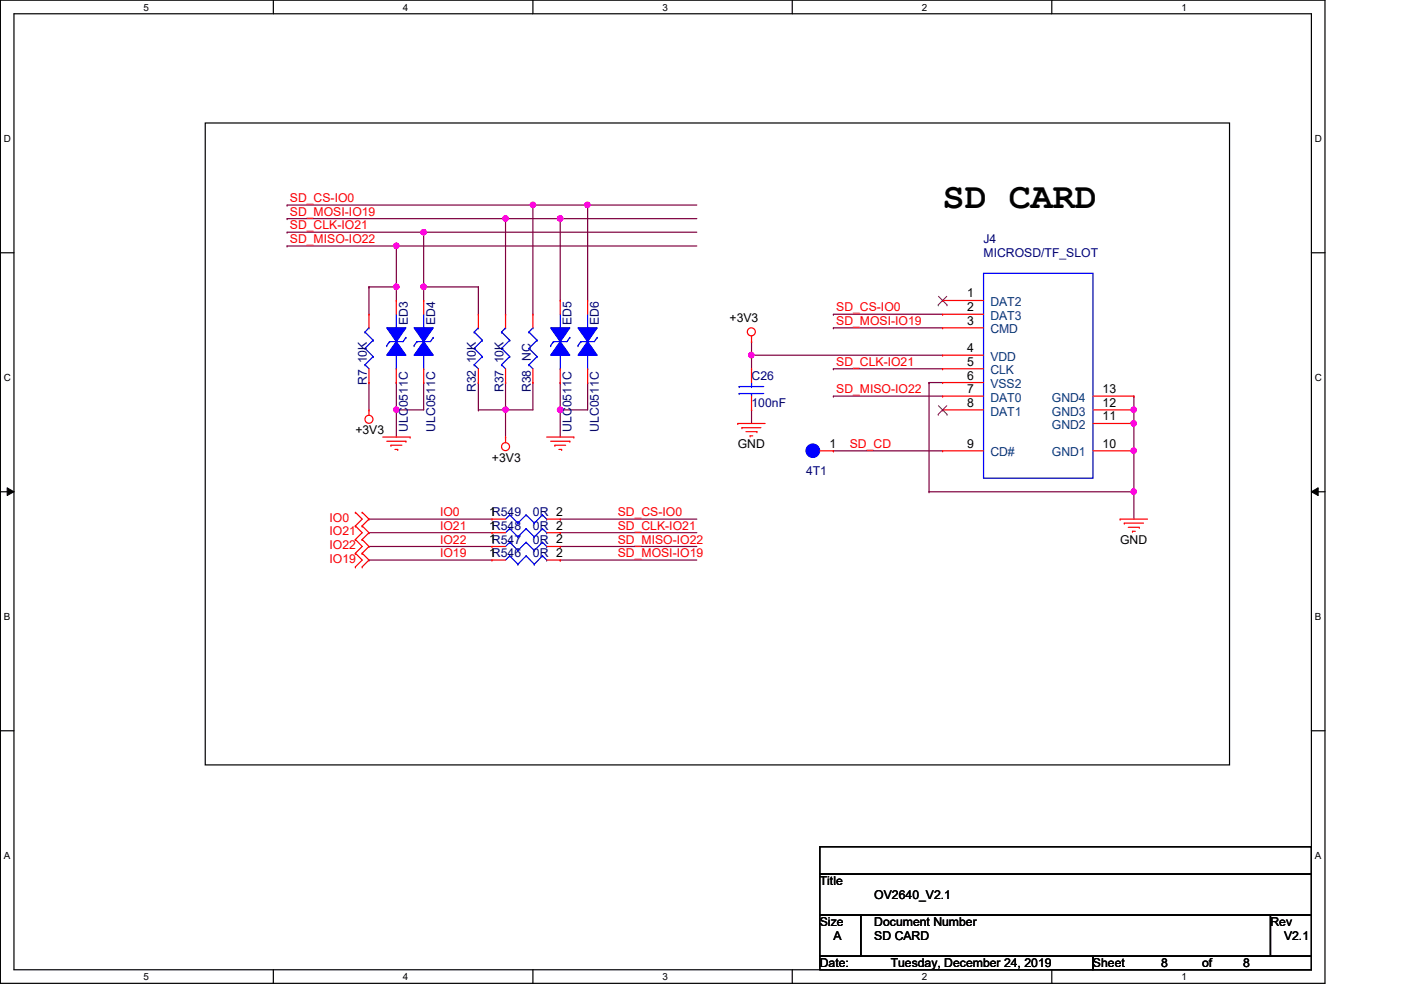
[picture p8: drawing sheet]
<svg xmlns="http://www.w3.org/2000/svg" width="297mm" height="210mm" viewBox="0 0 297 210" stroke-linecap="round" stroke-linejoin="round" font-family="sans-serif">
<path d="M.1 0h280.8v208.5h-280.8zM3 2.9h275v202.7h-275z" fill="none" stroke="#000" stroke-width=".25"/>
<g fill="#fff">
<path d="M30.4 .3h1.2v2.4h-1.2z"/>
<path d="M30.4 205.9h1.2v2.3h-1.2z"/>
</g>
<path d="M58 0v2.9M58 205.6v2.9" fill="none" stroke="#000" stroke-width=".25"/>
<g fill="#fff">
<path d="M85.4 .3h1.2v2.4h-1.2z"/>
<path d="M85.4 205.9h1.2v2.3h-1.2z"/>
</g>
<path d="M113 0v2.9M113 205.6v2.9" fill="none" stroke="#000" stroke-width=".25"/>
<g fill="#fff">
<path d="M140.5 .3h1.1v2.4h-1.1z"/>
<path d="M140.5 205.9h1.1v2.3h-1.1z"/>
</g>
<path d="M168 0v2.9M168 205.6v2.9" fill="none" stroke="#000" stroke-width=".25"/>
<g fill="#fff">
<path d="M195.4 .3h1.2v2.4h-1.2z"/>
<path d="M195.4 205.9h1.2v2.3h-1.2z"/>
</g>
<path d="M223 0v2.9M223 205.6v2.9" fill="none" stroke="#000" stroke-width=".25"/>
<g fill="#fff">
<path d="M250.5 .3h1.1v2.4h-1.1z"/>
<path d="M250.5 205.9h1.1v2.3h-1.1z"/>
<path d="M.8 28.2h1.5v2.4h-1.5z"/>
<path d="M278.8 28.2h1.4v2.4h-1.4z"/>
<path d="M.8 78.9h1.5v2.3h-1.5z"/>
<path d="M278.8 78.9h1.4v2.3h-1.4z"/>
</g>
<path d="M.1 53.6h2.9M278 53.6h2.9" fill="none" stroke="#000" stroke-width=".25"/>
<g fill="#fff">
<path d="M.8 129.6h1.4v2.3h-1.4z"/>
<path d="M278.8 129.6h1.3v2.3h-1.3z"/>
</g>
<path d="M.1 104.3h2.9M278 104.3h2.9" fill="none" stroke="#000" stroke-width=".25"/>
<path d="M1.5 103.4l1.5 .9-1.5 .8zM278 104.3l1.5-.9v1.7z" fill="#000"/>
<path d="M1.5 103.4l1.5 .9-1.5 .8zM278 104.3l1.5-.9v1.7z" fill="none" stroke="#000" stroke-width=".21"/>
<g fill="#fff">
<path d="M.8 180.3h1.4v2.3h-1.4z"/>
<path d="M278.8 180.3h1.3v2.3h-1.3z"/>
</g>
<path d="M43.5 26.1h217.2v136.1h-217.2zM.1 154.9h2.9M278 154.9h2.9" fill="none" stroke="#000" stroke-width=".25"/>
<g fill="none" stroke="#7f003f" stroke-width=".25">
<path d="M84 52.2h.1M84 52.2v8.6h-5.8M89.8 49.2h.1M89.8 49.2v11.6M107.2 46.4h.1M107.2 46.4v20.2M113 43.5h.1M113 43.5v23.1M78.2 60.8h.1M78.2 60.8v5.8M89.8 60.8h.1M89.8 60.8h11.6"/>
<path d="M101.4 60.8h.1M101.4 60.8v5.8M78.2 81.1h.1M78.2 81.1v5.8M84 81.1h.1M84 81.1v5.8M101.4 81.1h.1M101.4 81.1v5.8M107.2 86.9h.1M107.2 86.9v5.8M113 81.1h.1M113 81.1v5.8h-5.8"/>
<path d="M118.8 81.1h.1M118.8 81.1v5.8"/>
</g>
<circle cx="107.2" cy="86.9" r=".56" fill="#f0f"/>
<circle cx="107.2" cy="86.9" r=".56" fill="none" stroke="#f0f" stroke-width=".25"/>
<path d="M107.2 46.4h.1M107.2 46.4h11.6M118.8 46.4h.1M118.8 46.4v17.3M124.6 43.5h.1M124.6 43.5v20.2" fill="none" stroke="#7f003f" stroke-width=".25"/>
<circle cx="124.5" cy="43.4" r=".56" fill="#f0f"/>
<circle cx="124.5" cy="43.4" r=".56" fill="none" stroke="#f0f" stroke-width=".25"/>
<path d="M113 43.5h.1M113 43.5h11.6M118.8 86.9h.1M118.8 86.9v5.8" fill="none" stroke="#7f003f" stroke-width=".25"/>
<circle cx="118.8" cy="86.9" r=".56" fill="#f0f"/>
<circle cx="118.8" cy="86.9" r=".56" fill="none" stroke="#f0f" stroke-width=".25"/>
<path d="M84 86.9h.1M84 86.9v5.8" fill="none" stroke="#7f003f" stroke-width=".25"/>
<circle cx="84" cy="86.9" r=".56" fill="#f0f"/>
<circle cx="84" cy="86.9" r=".56" fill="none" stroke="#f0f" stroke-width=".25"/>
<path d="M118.8 46.4h.1M118.8 46.4h28.9M124.6 43.5h.1M124.6 43.5h23.1M84 86.9h.1M89.8 81.1h.1M89.8 81.1v5.8h-5.8M118.8 86.9h.1M124.6 81.1h.1M124.6 81.1v5.8h-5.8" fill="none" stroke="#7f003f" stroke-width=".25"/>
<circle cx="118.8" cy="46.3" r=".57" fill="#f0f"/>
<circle cx="118.8" cy="46.3" r=".57" fill="none" stroke="#f0f" stroke-width=".25"/>
<path d="M89.8 49.2h.1M89.8 49.2h57.9" fill="none" stroke="#7f003f" stroke-width=".25"/>
<circle cx="89.8" cy="49.2" r=".56" fill="#f0f"/>
<circle cx="89.8" cy="49.2" r=".56" fill="none" stroke="#f0f" stroke-width=".25"/>
<path d="M84 52.2h.1M84 52.2h63.7" fill="none" stroke="#7f003f" stroke-width=".25"/>
<circle cx="84" cy="52.1" r=".56" fill="#f0f"/>
<circle cx="84" cy="52.1" r=".56" fill="none" stroke="#f0f" stroke-width=".25"/>
<path d="M84 60.8h.1M84 60.8v2.9" fill="none" stroke="#7f003f" stroke-width=".25"/>
<circle cx="84" cy="60.8" r=".56" fill="#f0f"/>
<circle cx="84" cy="60.8" r=".56" fill="none" stroke="#f0f" stroke-width=".25"/>
<path d="M89.8 60.8h.1M89.8 60.8v2.9" fill="none" stroke="#7f003f" stroke-width=".25"/>
<circle cx="89.8" cy="60.8" r=".57" fill="#f0f"/>
<circle cx="89.8" cy="60.8" r=".57" fill="none" stroke="#f0f" stroke-width=".25"/>
<path d="M159.3 75.3h.1M159.3 75.3h40.6M101.4 86.9h.1M107.2 81.1h.1M107.2 81.1v5.8h-5.8" fill="none" stroke="#7f003f" stroke-width=".25"/>
<circle cx="159.3" cy="75.3" r=".56" fill="#f0f"/>
<circle cx="159.3" cy="75.3" r=".56" fill="none" stroke="#f0f" stroke-width=".25"/>
<path d="M159.3 72.4h.1M159.3 72.4v2.9M176.7 95.6h.1M176.7 95.6h23.2M197 81.1h.1M197 81.1h2.9M197 81.1v23.2M240.4 95.6h.1M240.4 95.6v8.7h-43.4M197 104.3h.1" fill="none" stroke="#7f003f" stroke-width=".25"/>
<circle cx="240.4" cy="104.2" r=".56" fill="#f0f"/>
<circle cx="240.4" cy="104.2" r=".56" fill="none" stroke="#f0f" stroke-width=".25"/>
<circle cx="240.4" cy="95.5" r=".56" fill="#f0f"/>
<circle cx="240.4" cy="95.5" r=".56" fill="none" stroke="#f0f" stroke-width=".25"/>
<path d="M240.4 84h.1M240.4 86.9h.1M240.4 84v5.8" fill="none" stroke="#7f003f" stroke-width=".25"/>
<circle cx="240.4" cy="86.9" r=".56" fill="#f0f"/>
<circle cx="240.4" cy="86.9" r=".56" fill="none" stroke="#f0f" stroke-width=".25"/>
<path d="M240.4 89.8h.1M240.4 89.8v5.8" fill="none" stroke="#7f003f" stroke-width=".25"/>
<circle cx="240.4" cy="89.8" r=".56" fill="#f0f"/>
<circle cx="240.4" cy="89.8" r=".56" fill="none" stroke="#f0f" stroke-width=".25"/>
<g fill="none" stroke="#7f003f" stroke-width=".25">
<path d="M60.9 43.5h.1M60.9 43.5h52.1M159.3 75.3h.1M159.3 75.3v2.9M176.7 66.6h.1M176.7 69.5h.1M176.7 78.2h.1M176.7 66.6h23.2M176.7 69.5h23.2M176.7 78.2h23.2M159.3 86.9h.1M159.3 86.9v2.9"/>
<path d="M176.7 84h.1M176.7 84h23.2M78.2 112.9h.1M78.2 115.9h.1M78.2 110.1h.1M78.2 118.7h.1M78.2 112.9h26.1M78.2 115.9h26.1M78.2 110.1h26.1M78.2 118.7h26.1M118.8 110.1h.1M118.8 112.9h.1"/>
<path d="M118.8 115.9h.1M118.8 118.7h.1M118.8 112.9h28.9M118.8 115.9h28.9M118.8 110.1h28.9M118.8 118.7h28.9M240.4 104.3h.1M240.4 104.3v5.8"/>
</g>
<circle cx="113" cy="43.4" r=".56" fill="#f0f"/>
<circle cx="113" cy="43.4" r=".56" fill="none" stroke="#f0f" stroke-width=".25"/>
<path d="M60.9 46.4h.1M60.9 46.4h46.3" fill="none" stroke="#7f003f" stroke-width=".25"/>
<circle cx="107.2" cy="46.3" r=".56" fill="#f0f"/>
<circle cx="107.2" cy="46.3" r=".56" fill="none" stroke="#f0f" stroke-width=".25"/>
<path d="M60.9 49.2h.1M60.9 52.2h.1M60.9 49.2h28.9M60.9 52.2h23.1" fill="none" stroke="#7f003f" stroke-width=".25"/>
<g fill="none" stroke="#f00" stroke-width=".25">
<path d="M159.3 72.4h.1M159.3 71.2v1.2M78.2 86.9h.1M78.2 86.9v1.2M81.1 92.7h5.8M82 93.6h4.1M82.9 94.4h.1M82.9 94.4h2.3M83.7 95.3h.6M84.3 95.3h.1M86.1 93.6h.1M86.9 92.7h.1"/>
<path d="M107.2 92.7h.1M107.2 92.7v1.2M115.9 92.7h5.8M116.8 93.6h4M117.6 94.4h.1M117.6 94.4h2.3M118.5 95.3h.6M119.1 95.3h.1M120.8 93.6h.1M121.7 92.7h.1M156.4 89.8h.1M156.4 89.8h5.8"/>
<path d="M157.3 90.7h.1M157.3 90.7h4M158.2 91.5h2.3M159 92.4h.1M159 92.4h.6M160.5 91.5h.1M75.3 108.6h.1M75.3 111.5h.1M75.3 114.4h.1M75.3 117.3h.1M75.3 108.6l1.5 1.5-1.5 1.4M75.3 111.5l1.5 1.4-1.5 1.5"/>
<path d="M75.3 114.4l1.5 1.5-1.5 1.4M75.3 117.3l1.5 1.4-1.5 1.5M76.8 111.5h.1M76.8 108.6h.1M76.8 114.4h.1M76.8 117.3h.1M76.8 108.6l1.4 1.5-1.4 1.4M76.8 111.5l1.4 1.4-1.4 1.5M76.8 114.4l1.4 1.5-1.4 1.4M76.8 117.3l1.4 1.4-1.4 1.5M237.5 110.1h.1M237.5 110.1h5.8"/>
<path d="M238.4 110.9h.1M238.4 110.9h4M239.2 111.8h2.4M240.1 112.6h.1M240.1 112.6h.6M241.6 111.8h.1M75.3 120.2h.1M76.8 120.2h.1"/>
<circle cx="159.3" cy="70.4" r=".85"/>
<circle cx="78.2" cy="88.9" r=".85"/>
<circle cx="107.2" cy="94.7" r=".85"/>
</g>
<path d="M173.8 179.5h104.2v5.8h-104.2zM173.8 185.3h104.2v8.7h-104.2zM173.8 194h8.7v8.7h-8.7zM182.5 194h86.9v8.7h-86.9zM269.4 194h8.6v8.7h-8.6zM173.8 202.7h57.9v2.9h-57.9zM231.7 202.7h46.3v2.9h-46.3z" fill="none" stroke="#000" stroke-width=".25"/>
<path d="M82.6 72.4h.1M82.6 72.4h2.9M84 69.5h.1M84 78.2h.1M84 66.6v2.9M84 75.3v2.9" fill="none" stroke="#00f" stroke-width=".25"/>
<path d="M82 69.5h4.1l-2.1 2.9z" fill-rule="evenodd" fill="#00f"/>
<path d="M82 69.5h4.1l-2.1 2.9zM82 73.3h.1M82.6 72.4l-.6 .9M86.1 71.5h.1M86.1 71.5l-.6 .9" fill="none" stroke="#00f" stroke-width=".25"/>
<path d="M84 72.4l2.1 2.9h-4.1z" fill-rule="evenodd" fill="#00f"/>
<path d="M208.5 58h23.2v43.4h-23.2zM84 72.4l2.1 2.9h-4.1zM88.4 72.4h.1M88.4 72.4h2.9M89.8 69.5h.1M89.8 78.2h.1M89.8 66.6v2.9M89.8 75.3v2.9" fill="none" stroke="#00f" stroke-width=".25"/>
<g fill="none" stroke="#f00" stroke-width=".25">
<path d="M84 63.7h.1M84 63.7v2.9M84 78.2v2.9M199.9 66.6h.1M199.9 69.5h.1M199.9 75.3h.1M199.9 78.2h.1M199.9 63.7h.1M199.9 66.6h8.6M199.9 69.5h8.6M199.9 75.3h8.6M199.9 78.2h8.6"/>
<path d="M199.9 63.7h8.6M84 81.1h.1M199.9 81.1h.1M199.9 84h.1M199.9 86.9h.1M199.9 95.6h.1M199.9 81.1h8.6M199.9 84h8.6M199.9 86.9h8.6M199.9 95.6h8.6M231.7 84h8.7M231.7 86.9h8.7"/>
<path d="M231.7 95.6h8.7M231.7 89.8h8.7M240.4 95.6h.1M240.4 89.8h.1M240.4 86.9h.1M240.4 84h.1"/>
</g>
<path d="M198.9 64.6h.1M199 62.8l1.8 1.8M200.7 62.8l-1.8 1.8M200.8 64.6h.1M198.9 87.8h.1M199 86l1.8 1.8M200.7 86l-1.8 1.8M200.8 87.8h.1" fill="none" stroke="#7f3f00" stroke-width=".21"/>
<path d="M87.8 69.5h4.1l-2.1 2.9z" fill-rule="evenodd" fill="#00f"/>
<path d="M87.8 69.5h4.1l-2.1 2.9zM87.8 73.3h.1M88.4 72.4l-.6 .9M91.9 71.5h.1M91.9 71.5l-.6 .9" fill="none" stroke="#00f" stroke-width=".25"/>
<path d="M89.8 72.4l2.1 2.9h-4.1z" fill-rule="evenodd" fill="#00f"/>
<path d="M89.8 72.4l2.1 2.9h-4.1zM117.3 72.4h.1M117.3 72.4h2.9M118.8 69.5h.1M118.8 78.2h.1M118.8 66.6v2.9M118.8 75.3v2.9" fill="none" stroke="#00f" stroke-width=".25"/>
<path d="M89.8 63.7h.1M89.8 63.7v2.9M89.8 78.2v2.9M89.8 81.1h.1" fill="none" stroke="#f00" stroke-width=".25"/>
<path d="M116.8 69.5h4l-2 2.9z" fill-rule="evenodd" fill="#00f"/>
<path d="M116.8 69.5h4l-2 2.9zM116.8 73.3h.1M117.3 72.4l-.5 .9M120.8 71.5h.1M120.8 71.5l-.6 .9" fill="none" stroke="#00f" stroke-width=".25"/>
<path d="M118.8 72.4l2 2.9h-4z" fill-rule="evenodd" fill="#00f"/>
<g fill="none" stroke="#00f" stroke-width=".25">
<path d="M77.4 77.3h.1M77.4 73.9h.1M77.4 70.4h.1M77.4 77.3l.8 .9M77.4 73.9l1.7 1.7M77.4 70.4l1.7 1.7M78.2 69.5h.1M78.2 69.5l-.8 .9M79.1 75.6h.1M79.1 72.1h.1M79.1 75.6l-1.7 1.7M79.1 72.1l-1.7 1.8"/>
<path d="M118.8 72.4l2 2.9h-4zM123.1 72.4h.1M123.1 72.4h2.9M124.6 69.5h.1M124.6 78.2h.1M124.6 66.6v2.9M124.6 75.3v2.9"/>
</g>
<path d="M78.2 66.6h.1M78.2 66.6v2.9M78.2 78.2v2.9M118.8 63.7h.1M118.8 63.7v2.9M118.8 78.2v2.9M78.2 81.1h.1M118.8 81.1h.1" fill="none" stroke="#f00" stroke-width=".25"/>
<path d="M122.6 69.5h4l-2 2.9z" fill-rule="evenodd" fill="#00f"/>
<path d="M122.6 69.5h4l-2 2.9zM122.6 73.3h.1M123.1 72.4l-.5 .9M126.6 71.5h.1M126.6 71.5l-.6 .9" fill="none" stroke="#00f" stroke-width=".25"/>
<path d="M124.6 72.4l2 2.9h-4z" fill-rule="evenodd" fill="#00f"/>
<g fill="none" stroke="#00f" stroke-width=".25">
<path d="M100.5 77.3h.1M100.5 73.9h.1M100.5 70.4h.1M100.5 77.3l.9 .9M100.5 73.9l1.8 1.7M100.5 70.4l1.8 1.7M101.4 69.5h.1M101.4 69.5l-.9 .9M102.3 75.6h.1M102.3 72.1h.1M102.3 75.6l-1.8 1.7M102.3 72.1l-1.8 1.8"/>
<path d="M106.3 77.3h.1M106.3 73.9h.1M106.3 70.4h.1M106.3 77.3l.9 .9M106.3 73.9l1.8 1.7M106.3 70.4l1.8 1.7M107.2 69.5h.1M107.2 69.5l-.9 .9M108.1 75.6h.1M108.1 72.1h.1M108.1 75.6l-1.8 1.7M108.1 72.1l-1.8 1.8"/>
<path d="M124.6 72.4l2 2.9h-4zM108.1 115h.1M108.1 112.1h.1M108.1 115l-.9 .9M108.1 115l1.7 1.7M108.1 112.1l-.9 .8M108.1 112.1l1.7 1.7M109.8 116.7h.1M109.8 113.8h.1M111.5 115h.1M111.5 112.1h.1M111.5 115l-1.7 1.7"/>
<path d="M111.5 115l1.8 1.7M111.5 112.1l-1.7 1.7M111.5 112.1l1.8 1.7M113.3 116.7h.1M113.3 113.8h.1M115 115h.1M115 112.1h.1M115 115l-1.7 1.7M115 115l.9 .9M115 112.1l-1.7 1.7M115 112.1l.9 .8M115.9 115.9h.1"/>
<path d="M115.9 112.9h.1"/>
</g>
<g fill="none" stroke="#f00" stroke-width=".25">
<path d="M101.4 66.6h.1M101.4 66.6v2.9M101.4 78.2v2.9M107.2 66.6h.1M107.2 66.6v2.9M107.2 78.2v2.9M124.6 63.7h.1M124.6 63.7v2.9M124.6 78.2v2.9M101.4 81.1h.1M107.2 81.1h.1M124.6 81.1h.1"/>
<path d="M104.3 115.9h.1M104.3 112.9h.1M104.3 115.9h2.9M104.3 112.9h2.9M115.9 115.9h2.9M115.9 112.9h2.9M118.8 115.9h.1M118.8 112.9h.1"/>
</g>
<circle cx="172.3" cy="95.6" r="1.43" fill="#00f"/>
<g fill="none" stroke="#00f" stroke-width=".25">
<path d="M112.1 77.3h.1M112.1 73.9h.1M112.1 70.4h.1M112.1 77.3l.9 .9M112.1 73.9l1.8 1.7M112.1 70.4l1.8 1.7M113 69.5h.1M113 69.5l-.9 .9M113.9 75.6h.1M113.9 72.1h.1M113.9 75.6l-1.8 1.7M113.9 72.1l-1.8 1.8"/>
<path d="M156.7 82h.1M156.7 83.4h.1M156.7 82h5.2M156.7 83.4h5.2M159.3 83.4h.1M159.3 82h.1M159.3 81.1v.9M159.3 83.4v.6M108.1 117.9h.1M108.1 109.2h.1M108.1 117.9l-.9 .8M108.1 117.9l1.7 1.7"/>
<path d="M108.1 109.2l-.9 .9M108.1 109.2l1.7 1.7M109.8 119.6h.1M109.8 110.9h.1M111.5 117.9h.1M111.5 109.2h.1M111.5 117.9l-1.7 1.7M111.5 117.9l1.8 1.7M111.5 109.2l-1.7 1.7M111.5 109.2l1.8 1.7M113.3 119.6h.1M113.3 110.9h.1"/>
<path d="M115 117.9h.1M115 109.2h.1M115 117.9l-1.7 1.7M115 117.9l.9 .8M115 109.2l-1.7 1.7M115 109.2l.9 .9M115.9 118.7h.1M115.9 110.1h.1"/>
<circle cx="172.3" cy="95.6" r="1.43"/>
</g>
<g fill="none" stroke="#f00" stroke-width=".25">
<path d="M113 66.6h.1M113 66.6v2.9M113 78.2v2.9M159.3 78.2h.1M159.3 78.2v2.9M113 81.1h.1M159.3 86.9h.1M159.3 84v2.9M173.8 95.6h2.9M176.7 95.6h.1M104.3 118.7h.1M104.3 110.1h.1"/>
<path d="M104.3 118.7h2.9M104.3 110.1h2.9M115.9 118.7h2.9M115.9 110.1h2.9M118.8 118.7h.1M118.8 110.1h.1"/>
</g>
<circle cx="107.2" cy="86.9" r=".56" fill="#f0f"/>
<circle cx="107.2" cy="86.9" r=".56" fill="none" stroke="#f0f" stroke-width=".25"/>
<circle cx="124.5" cy="43.4" r=".56" fill="#f0f"/>
<circle cx="124.5" cy="43.4" r=".56" fill="none" stroke="#f0f" stroke-width=".25"/>
<circle cx="118.8" cy="86.9" r=".56" fill="#f0f"/>
<circle cx="118.8" cy="86.9" r=".56" fill="none" stroke="#f0f" stroke-width=".25"/>
<circle cx="84" cy="86.9" r=".56" fill="#f0f"/>
<circle cx="84" cy="86.9" r=".56" fill="none" stroke="#f0f" stroke-width=".25"/>
<circle cx="118.8" cy="46.3" r=".57" fill="#f0f"/>
<circle cx="118.8" cy="46.3" r=".57" fill="none" stroke="#f0f" stroke-width=".25"/>
<circle cx="89.8" cy="49.2" r=".56" fill="#f0f"/>
<circle cx="89.8" cy="49.2" r=".56" fill="none" stroke="#f0f" stroke-width=".25"/>
<circle cx="84" cy="52.1" r=".56" fill="#f0f"/>
<circle cx="84" cy="52.1" r=".56" fill="none" stroke="#f0f" stroke-width=".25"/>
<circle cx="84" cy="60.8" r=".56" fill="#f0f"/>
<circle cx="84" cy="60.8" r=".56" fill="none" stroke="#f0f" stroke-width=".25"/>
<circle cx="89.8" cy="60.8" r=".57" fill="#f0f"/>
<circle cx="89.8" cy="60.8" r=".57" fill="none" stroke="#f0f" stroke-width=".25"/>
<circle cx="159.3" cy="75.3" r=".56" fill="#f0f"/>
<circle cx="159.3" cy="75.3" r=".56" fill="none" stroke="#f0f" stroke-width=".25"/>
<circle cx="240.4" cy="104.2" r=".56" fill="#f0f"/>
<circle cx="240.4" cy="104.2" r=".56" fill="none" stroke="#f0f" stroke-width=".25"/>
<circle cx="240.4" cy="95.5" r=".56" fill="#f0f"/>
<circle cx="240.4" cy="95.5" r=".56" fill="none" stroke="#f0f" stroke-width=".25"/>
<circle cx="240.4" cy="86.9" r=".56" fill="#f0f"/>
<circle cx="240.4" cy="86.9" r=".56" fill="none" stroke="#f0f" stroke-width=".25"/>
<circle cx="240.4" cy="89.8" r=".56" fill="#f0f"/>
<circle cx="240.4" cy="89.8" r=".56" fill="none" stroke="#f0f" stroke-width=".25"/>
<circle cx="113" cy="43.4" r=".56" fill="#f0f"/>
<circle cx="113" cy="43.4" r=".56" fill="none" stroke="#f0f" stroke-width=".25"/>
<circle cx="107.2" cy="46.3" r=".56" fill="#f0f"/>
<circle cx="107.2" cy="46.3" r=".56" fill="none" stroke="#f0f" stroke-width=".25"/>
<text font-size="7.8" x="199.9" y="44.2">SD CARD</text>
<g font-size="2.6" fill="#f00">
<text x="61.5" y="42.9">SD_CS-IO0</text>
<text x="61.5" y="45.8">SD_MOSI-IO19</text>
<text x="61.5" y="48.6">SD_CLK-IO21</text>
<text x="61.5" y="51.6">SD_MISO-IO22</text>
<text x="177.3" y="66">SD_CS-IO0</text>
<text x="177.3" y="68.9">SD_MOSI-IO19</text>
<text x="177.3" y="77.6">SD_CLK-IO21</text>
<text x="177.3" y="83.4">SD_MISO-IO22</text>
<text x="180.2" y="95">SD_CD</text>
<text x="69.8" y="110.7">IO0</text>
<text x="69.8" y="113.5">IO21</text>
<text x="93.3" y="112.4">IO21</text>
<text x="93.3" y="109.5">IO0</text>
<text x="131" y="109.5">SD_CS-IO0</text>
<text x="131" y="112.4">SD_CLK-IO21</text>
<text x="69.8" y="116.5">IO22</text>
<text x="69.8" y="119.3">IO19</text>
<text x="93.3" y="115.3">IO22</text>
<text x="93.3" y="118.2">IO19</text>
<text x="131" y="115.3">SD_MISO-IO22</text>
<text x="131" y="118.2">SD_MOSI-IO19</text>
</g>
<g font-size="2.6" fill="#00007f">
<text x="208.5" y="51.6">J4</text>
<text x="208.5" y="54.5">MICROSD/TF_SLOT</text>
<text x="86.4" y="69" transform="rotate(-90 86.4 69)">ED3</text>
<text x="92.2" y="69" transform="rotate(-90 92.2 69)">ED4</text>
<text x="121.2" y="69" transform="rotate(-90 121.2 69)">ED5</text>
<text x="127" y="69" transform="rotate(-90 127 69)">ED6</text>
<text x="112.5" y="76.5" transform="rotate(-90 112.5 76.5)">NC</text>
<text x="77.8" y="81.7" transform="rotate(-90 77.8 81.7)">R7 10K</text>
<text x="100.9" y="83.1" transform="rotate(-90 100.9 83.1)">R32 10K</text>
<text x="106.7" y="83.1" transform="rotate(-90 106.7 83.1)">R37 10K</text>
<text x="112.5" y="83.1" transform="rotate(-90 112.5 83.1)">R38</text>
<text x="159.3" y="80.5">C26</text>
<text x="159.3" y="86.3">100nF</text>
<text x="86.4" y="91.5" transform="rotate(-90 86.4 91.5)">ULC0511C</text>
<text x="92.2" y="91.5" transform="rotate(-90 92.2 91.5)">ULC0511C</text>
<text x="121.2" y="91.5" transform="rotate(-90 121.2 91.5)">ULC0511C</text>
<text x="127" y="91.5" transform="rotate(-90 127 91.5)">ULC0511C</text>
<text x="170.9" y="100.8">4T1</text>
<text x="113" y="112.4">0R 2</text>
<text x="113" y="109.5">0R 2</text>
<text x="113" y="115.3">0R 2</text>
<text x="113" y="118.2">0R 2</text>
</g>
<g font-size="2.6">
<text x="205.1" y="66">2</text>
<text x="205.1" y="63.1">1</text>
<text x="154.7" y="68.4">+3V3</text>
<text x="205.1" y="68.9">3</text>
<text x="205.1" y="74.7">4</text>
<text x="205.1" y="77.6">5</text>
<text x="205.1" y="80.5">6</text>
<text x="205.1" y="83.4">7</text>
<text x="233.8" y="83.4">13</text>
<text x="205.1" y="86.3">8</text>
<text x="233.8" y="89.2">11</text>
<text x="233.8" y="86.3">12</text>
<text x="75.4" y="92.1">+3V3</text>
<text x="156.4" y="95">GND</text>
<text x="175.8" y="95">1</text>
<text x="205.1" y="95">9</text>
<text x="233.8" y="95">10</text>
<text x="104.3" y="97.9">+3V3</text>
<text x="103.7" y="112.3">1R548</text>
<text x="103.7" y="109.4">1R549</text>
<text x="103.7" y="115.2">1R547</text>
<text x="103.7" y="118.1">1R546</text>
<text x="237.5" y="115.3">GND</text>
<text x="173.8" y="187.7">Title</text>
<text x="185.4" y="190.6">OV2640_V2.1</text>
<text x="173.8" y="196.3">Size</text>
<text x="185.4" y="196.3">Document Number</text>
<text x="269.4" y="196.3">Rev</text>
<text x="176.7" y="199.3">A</text>
<text x="185.4" y="199.3">SD CARD</text>
<text x="272.2" y="199.3">V2.1</text>
<text x="173.8" y="205.1">Date:</text>
<text x="188.8" y="205.1">Tuesday, December 24, 2019</text>
<text x="231.7" y="205.1">Sheet</text>
<text x="246.2" y="205.1">8</text>
<text x="254.9" y="205.1">of</text>
<text x="263.6" y="205.1">8</text>
</g>
<g font-size="2.6" fill="#003f7f">
<text x="210" y="64.9">DAT2</text>
<text x="210" y="67.8">DAT3</text>
<text x="210" y="70.7">CMD</text>
<text x="210" y="76.5">VDD</text>
<text x="210" y="79.4">CLK</text>
<text x="210" y="82.3">VSS2</text>
<text x="210" y="85.2">DAT0</text>
<text x="210" y="88.1">DAT1</text>
<text x="223" y="88.1">GND3</text>
<text x="223" y="85.2">GND4</text>
<text x="223" y="91">GND2</text>
<text x="210" y="96.8">CD#</text>
<text x="223" y="96.8">GND1</text>
</g>
<g font-size="2.1">
<text x="30.4" y="2.2">5</text>
<text x="85.4" y="2.2">4</text>
<text x="140.5" y="2.2">3</text>
<text x="195.4" y="2.2">2</text>
<text x="250.5" y="2.2">1</text>
<text x=".8" y="30.1">D</text>
<text x="278.8" y="30.1">D</text>
<text x=".8" y="80.8">C</text>
<text x="278.8" y="80.8">C</text>
<text x=".8" y="131.5">B</text>
<text x="278.8" y="131.5">B</text>
<text x=".8" y="182.2">A</text>
<text x="278.8" y="182.2">A</text>
<text x="30.4" y="207.8">5</text>
<text x="85.4" y="207.8">4</text>
<text x="140.5" y="207.8">3</text>
<text x="195.4" y="207.8">2</text>
<text x="250.5" y="207.8">1</text>
</g>
</svg>
